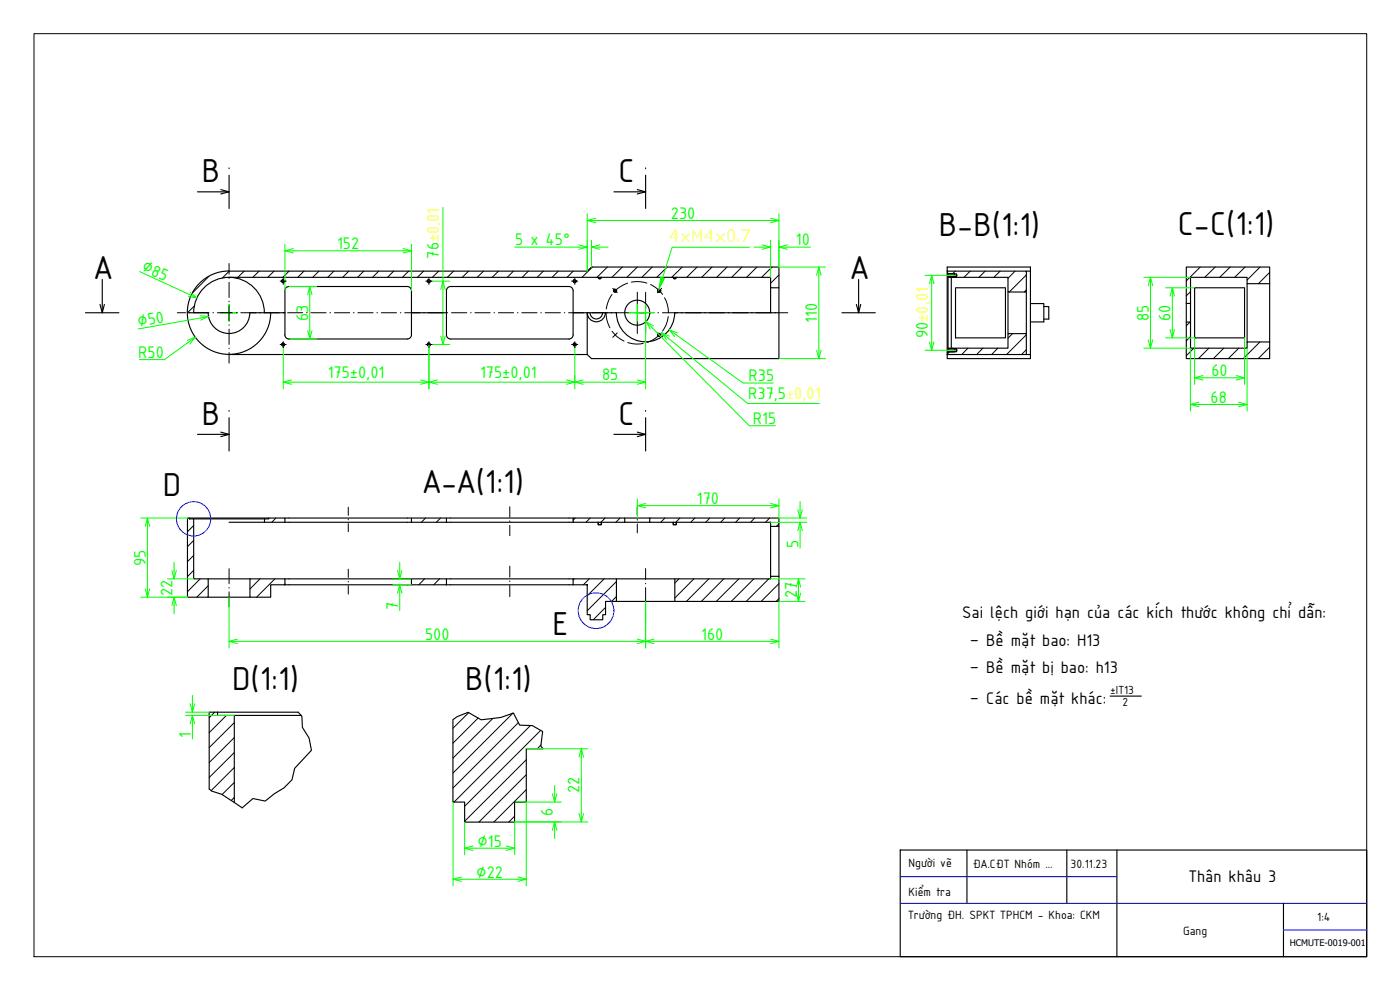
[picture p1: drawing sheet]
<svg xmlns="http://www.w3.org/2000/svg" width="420mm" height="297mm" viewBox="0 0 420 297" stroke-linecap="round" stroke-linejoin="round" font-family="sans-serif">
<!-- layer: NetDam -->
<g fill="none" stroke="#000" stroke-width=".34">
<path d="M68.7 52.6v10M193.8 52.6v10M25.7 93.8h10M56.3 93.8h6.2M62.5 93.8a6.2 6.2 0 0 0 6.2 6.3 6.2 6.2 0 0 0 6.3-6.3M68.7 83.2a10.6 10.6 0 0 1 10.6 10.6M68.7 83.2a10.6 10.6 0 0 0-10.6 10.6M68.7 83.2h162.6v3.1h2.5v-6.2h-56.3l-1.3 1.3h-107.5a12.5 12.5 0 0 0-12.5 12.5 12.5 12.5 0 0 0 12.6 12.4 12.5 12.5 0 0 0 12.4-12.5M75 93.8h10.5M84.9 83.9a.49 .49 0 0 0-.4 .5 .49 .49 0 0 0 .6 .4 .49 .49 0 0 0 .4-.5M85.5 87.2v13.3M122.2 86a1.25 1.25 0 0 1 1.3 1.2"/>
<path d="M122.3 86h-35.6a1.25 1.25 0 0 0-1.2 1.2M123.5 87.2v13.3a1.25 1.25 0 0 1-1.3 1.2M123.5 93.8h10.5M128.6 83.9a.49 .49 0 0 0-.4 .5 .49 .49 0 0 0 .6 .4 .49 .49 0 0 0 .4-.5M134 87.2v13.3a1.25 1.25 0 0 0 1.2 1.2M135.2 86a1.25 1.25 0 0 0-1.2 1.2M135.3 86h35.5a1.25 1.25 0 0 1 1.2 1.2M172 93.8h13M172 87.2v13.3a1.25 1.25 0 0 1-1.2 1.2h-35.5M172.4 83.9a.49 .49 0 0 0-.4 .5 .49 .49 0 0 0 .6 .4 .49 .49 0 0 0 .4-.5M176.2 93.8a2.73 2.73 0 0 0 2.8 2.7 2.73 2.73 0 0 0 2.7-2.7M176.2 93.8v12.6l1.3 1.2h56.3v-13.8"/>
<path d="M177.1 93.8a1.88 1.88 0 0 0 1.9 1.9 1.88 1.88 0 0 0 1.8-1.9M179.5 83.2a.49 .49 0 0 0 .5 .5 .49 .49 0 0 0 .5-.5M179.6 83.2l.4 .4 .4-.4M184.5 86.7a.49 .49 0 0 0-.4 .6 .49 .49 0 0 0 .6 .4 .49 .49 0 0 0 .4-.6M185 93.8a8.7 8.7 0 0 0 8.7 8.8 8.7 8.7 0 0 0 8.8-8.8M197.8 100a.49 .49 0 0 0-.4 .5 .49 .49 0 0 0 .5 .4 .49 .49 0 0 0 .4-.5M197.8 86.7a.49 .49 0 0 0-.4 .6 .49 .49 0 0 0 .5 .4 .49 .49 0 0 0 .4-.6M202 83.2a.49 .49 0 0 0 .5 .5 .49 .49 0 0 0 .5-.5M202.1 83.2l.4 .4 .4-.4M202.5 93.8h31.3M231.3 86.3v7.5M233.8 86.3v7.5"/>
<path d="M252.7 93.8h10M284.3 81.4v-1.3h24.9v26.3M284.3 81.4h23.7v6.2h-5.5v-4.4h-18v-.2h2.5l.2-.4-.2-.4h-2.5v-.2h-.2zM284.3 82v23.7M284.5 82.1h2v1h-2M284.5 82.2v.8M284.5 83.2v21.3M285.5 83.2v21.3M286.8 86.3h15v15.1h-15zM287 82.2v.8M302.5 87.6v12.5M308 87.6v12.5"/>
<path d="M308 81.4h1.2M309.2 91.1h4.1v5.5h-4.1M313.3 92h1.4v3.7h-1.4M356 96.6h1.3v7.9h17v-1.9h6.7v5h-25zM356 80.1h25v5h-6.7v-1.9h-17v7.8h-1.3zM356 91v5.6M357.3 91v5.6M358.5 86.3h15v15.1h-15zM374.3 85.1v17.5M381 85.1v17.5M68.7 106.4h107.5M84.9 102.9a.49 .49 0 0 0-.4 .5 .49 .49 0 0 0 .6 .4 .49 .49 0 0 0 .4-.5"/>
<path d="M85.5 100.5a1.25 1.25 0 0 0 1.2 1.2h35.6M128.6 102.9a.49 .49 0 0 0-.4 .5 .49 .49 0 0 0 .6 .4 .49 .49 0 0 0 .4-.5M172.4 102.9a.49 .49 0 0 0-.4 .5 .49 .49 0 0 0 .6 .4 .49 .49 0 0 0 .4-.5M284.3 106.4v1.2h24.9v-1.2h-1.2M284.5 104.6h2v1h-2M284.5 104.5h18v-4.4h5.5v6.3h-23.7v-.7h.2v-.2h2.5l.2-.4-.2-.4h-2.5zM284.5 104.7v.8M287 104.7v.8M68.7 125.3v10M193.8 125.3v10M56.3 155.4h.6v.3h1.2v18h4.4v5.5h-6.2zM56.9 155.4h23.7"/>
<path d="M58.1 155.7h21.3M68.7 156.7h10.7M79.4 155.7h1.2v-.3h4.9v1.3h-6.1zM85.5 155.4h38M85.5 156.7h38M123.5 155.4h10.5v1.3h-10.5zM134 155.4h38M134 156.7h38M172 155.4h15.5v1.3h-15.5zM179.5 156.7v.7h1v-.7M179.6 156.7v.7h.8v-.7M187.5 155.4h7.5"/>
<path d="M187.5 156.7h7.5M195 155.4h38.8v2.5h-2.5v-1.2h-36.3zM202 156.7v.7h1v-.7M202.1 156.7v.7h.8v-.7M231.3 157.9v15M233.8 157.9v15M62.5 179.2h12.5M62.5 173.7h12.5M75 173.7h10.5v1.8h-4.3v3.7h-6.2zM85.5 173.7h38M85.5 175.5h38M123.5 173.7h10.5v1.8h-10.5z"/>
<path d="M134 173.7h38M134 175.5h38M172 173.7h13v6.8h-3.3v3.9h-.8v1.6h-3.8v-1.6h-.9v-8.9h-4.2zM185 173.7h17.5M202.5 173.7h28.8v-.8h2.5v7.6h-31.3zM185 180.5h17.5M62.8 213.7h26.7l1.1 1.2 .2 3.4 2 3.1 .7 3.7-5.1 5.4-.8 3.5-2.3 2.4-3 1.8-2.7 2.2-3.7-.8-3.2 2.8-6.2-4.1-3-1-.7-.6zM65.3 213.7v1h5v26.1M70.3 214.7h20.1M135.9 215.9l1.3-.9 3.3-1.3 3.9 2.3 6-.7 3.7-1.4 1.9 3.7 3.8 .1 3.1 1.8-.6 4.3 .7 .8h-5.1v16.1h-3.5v6h-15v-6h-3.5zM333.2 208.9h9.3M270.2 255h140v32h-140z"/>
<path d="M290.2 255v16M320.2 255v16M335.2 255v32M385.2 271v16"/>
<circle cx="85" cy="84.3" r=".4"/>
<circle cx="128.7" cy="84.3" r=".4"/>
<circle cx="172.5" cy="84.3" r=".4"/>
<circle cx="184.6" cy="87.2" r=".4"/>
<circle cx="191.2" cy="93.8" r="3.7"/>
<circle cx="197.8" cy="87.2" r=".4"/>
<circle cx="85" cy="103.3" r=".4"/>
<circle cx="128.7" cy="103.3" r=".4"/>
<circle cx="172.5" cy="103.3" r=".4"/>
<circle cx="197.8" cy="100.5" r=".4"/>
</g>
<!-- layer: DuongTam -->
<g fill="none" stroke="#000" stroke-width=".3">
<path d="M68.7 50.7h.1M193.8 50.7h.1M68.7 79.1v3.1M53.2 93.8h2.5M56.9 93.8h.2M58.2 93.8h4.5M58.3 91.8l-2 2M62.7 82.9l-4.9 5M63.9 93.8h.2M65.2 93.8h4.6M68.7 83.3v.3M68.7 84.7v4.6"/>
<path d="M68.7 90.4v.2M68.7 91.7v4.6M68.7 97.4v.2M68.7 98.7v4.6M68.8 81.4l-2.1 2M70.9 93.8h.2M72.3 93.8h4.5M73.3 81.4l-1.9 1.8M77.8 81.4l-1.9 1.8M77.9 93.8h.2M79.3 93.8h4.5M82.3 81.4l-2 1.8"/>
<path d="M84.1 84.4h1.8M85 93.8h.2M85 83.5v1.8M86.3 93.8h4.5M86.7 81.4l-1.8 1.8M91.2 81.4l-1.8 1.8M92 93.8h.2M93.3 93.8h4.6M95.7 81.4l-1.8 1.8M99 93.8h.2M100.2 81.4l-1.9 1.8M100.4 93.8h4.5"/>
<path d="M104.7 81.4l-1.9 1.8M106 93.8h.3M107.4 93.8h4.6M109.2 81.4l-1.9 1.8M113.1 93.8h.2M113.7 81.4l-1.9 1.8M114.4 93.8h4.6M118.2 81.4l-1.9 1.8M120.1 93.8h.2M121.5 93.8h4.5M122.6 81.4l-1.8 1.8M127.1 81.4l-1.8 1.8"/>
<path d="M127.2 93.8h.1M127.8 84.4h1.9M128.5 93.8h4.6M128.7 83.5v1.8M131.7 81.4l-1.9 1.8M134.2 93.8h.2M135.5 93.8h4.6M136.1 81.4l-1.9 1.8M140.6 81.4l-1.9 1.8M141.2 93.8h.2M142.5 93.8h4.6M145.1 81.4l-1.9 1.8"/>
<path d="M148.3 93.8h.1M149.6 93.8h4.5M149.6 81.4l-1.9 1.8M154.1 81.4l-1.9 1.8M155.3 93.8h.1M156.6 93.8h4.6M158.6 81.4l-1.9 1.8M162.3 93.8h.2M163.1 81.4l-1.9 1.8M163.6 93.8h4.6M167.6 81.4l-1.9 1.8M169.3 93.8h.2"/>
<path d="M170.6 93.8h4.6M171.5 84.4h1.9M172 81.4l-1.8 1.8M172.5 83.5v1.8M176.4 93.8h.2M177.7 93.8h4.5M177.8 80.1l-3.1 3.1M182.3 80.1l-3.1 3.1M183.4 93.8h.2M184.7 93.8h4.6M186.8 80.1l-3.2 3.1M190.4 93.8h.2"/>
<path d="M191.3 80.1l-3.2 3.1M191.3 87.7v4.9M191.3 93.8v.2M191.3 95.1v5M191.8 93.8h4.5M193.8 87.7v4.9M193.8 93.8v.2M193.8 95.1v4.9M195.7 80.1l-3.1 3.1M197.4 93.8h.3M198.8 93.8h4.5M200.2 80.1l-3.1 3.1"/>
<path d="M204.5 93.8h.2M204.7 80.1l-3.1 3.1M205.8 93.8h4.6M209.2 80.1l-3.1 3.1M211.5 93.8h.2M212.9 93.8h4.5M213.7 80.1l-3.1 3.1M218.2 80.1l-3.1 3.1M218.5 93.8h.2M219.9 93.8h4.6M222.7 80.1l-3.1 3.1M225.6 93.8h.2"/>
<path d="M226.9 93.8h4.6M227.2 80.1l-3.1 3.1M231.7 80.1l-3.1 3.1M232.6 93.8h.2M233.8 82.5l-2.5 2.5M233.9 93.8h2.5M284.9 83.1l-.1 .1M286.7 81.4l-.8 .7M291.2 81.4l-1.9 1.8M295.7 81.4l-1.9 1.8M300.1 81.4l-1.8 1.8M304.6 81.4l-2.1 2.1"/>
<path d="M308 82.5l-5.1 5.1M308 87l-.6 .6M357.1 96.6l-1.1 1.2M357.3 87.5l-1.3 1.3M360.2 80.1l-4.2 4.2M364.7 80.1l-3.1 3.1M369.2 80.1l-3.1 3.1M373.7 80.1l-3.2 3.1M378.2 80.1l-3.9 3.9M381 81.7l-3.3 3.4M68.7 104.5v.1M68.7 105.8v3.2"/>
<path d="M84.1 103.4h1.8M85 102.5v1.8M127.8 103.4h1.9M128.7 102.5v1.8M171.5 103.4h1.9M172.5 102.5v1.8M284.9 105.6l-.6 .6M286 104.5l-.1 .1M290.5 104.5l-1.9 1.9M295 104.5l-1.9 1.9M299.5 104.5l-1.9 1.9M303.9 100.1l-1.4 1.4"/>
<path d="M308 100.4l-5.9 6M308 104.9l-1.4 1.5M357.3 101l-1.3 1.3M358.3 104.5l-2.3 2.3M362.8 104.5l-3.1 3.1M367.3 104.5l-3.1 3.1M371.8 104.5l-3.2 3.1M378.1 102.6l-5 5M381 104.2l-3.4 3.4M68.7 123.4h.1M193.8 123.4h.1M58.1 157.7l-1.8 1.8"/>
<path d="M82.8 155.4l-1.2 1.3M104.5 152.2v2.4M104.5 155.8v.2M104.5 157.1v2.4M127.7 155.4l-1.3 1.3M132.2 155.4l-1.3 1.3M153 152v3.1M153 156.3v.2M153 157.6v3.1M172.6 155.4l-.6 .7M177.1 155.4l-1.2 1.3M181.6 155.4l-1.3 1.3"/>
<path d="M186.1 155.4l-1.3 1.3M191.3 152v2.7M191.3 155.9v.2M191.3 157.2v2.7M195.1 155.4l-.1 .1M199.6 155.4l-1.3 1.3M204 155.4l-1.2 1.3M208.5 155.4l-1.2 1.3M213 155.4l-1.2 1.3M217.5 155.4l-1.2 1.3M222 155.4l-1.2 1.3M226.5 155.4l-1.2 1.3"/>
<path d="M231 155.4l-1.3 1.3M233.8 157.2l-.8 .7M58.1 162.2l-1.8 1.8M58.1 166.7l-1.8 1.8M58.1 171.1l-1.8 1.9M60.1 173.7l-3.8 3.8M62.5 175.8l-3.4 3.4M68.7 170.6v4.5M68.7 176.3v.1M68.7 177.6v4.5M78 173.7l-3 3M82.5 173.7l-5.5 5.5"/>
<path d="M85.5 175.2l-.2 .3M104.5 170.8v2.5M104.5 174.4v.2M104.5 175.7v2.6M127.4 173.7l-1.7 1.8M131.9 173.7l-1.7 1.8M153 169.9v3.3M153 174.3v.2M153 175.7v3.3M172.3 173.7l-.3 .3M176.8 173.7l-1.7 1.8M181.3 173.7l-5.1 5.1"/>
<path d="M185 174.5l-8.8 8.7M185 179l-1.4 1.5M193.8 170.6v3.2M193.8 175v.2M193.8 176.3v4.6M203.8 173.7l-1.3 1.2M208.2 173.7l-5.7 5.7M212.7 173.7l-6.7 6.8M217.2 173.7l-6.7 6.8M221.7 173.7l-6.7 6.8M226.2 173.7l-6.7 6.8M230.7 173.7l-6.8 6.8"/>
<path d="M231.4 172.9l-.1 .2M233.8 175.1l-5.4 5.4M233.8 179.6l-.9 .9M181.7 182.2l-3.6 3.8M193.8 182v.2M193.8 183.3v3.3"/>
</g>
<!-- layer: Netmanh -->
<g fill="none" stroke="#000" stroke-width=".3">
<path d="M64.4 213.7l-1.6 1.6M67.9 214.7l-5.1 5.1M70.3 216.8l-7.5 7.5M140.7 213.8l-4.8 4.7M143.5 215.4l-7.6 7.6M147.9 215.6l-12 11.9M153.9 214l-18 18M155.6 216.8l-19.7 19.7M159.2 217.7l-22.9 23M162.3 219.1l-22.9 22.8M70.3 221.3l-7.5 7.5M70.3 225.8l-7.5 7.5"/>
<path d="M70.3 230.3l-6.9 6.9M70.3 234.8l-3.6 3.6M70.3 239.3l-.9 .9M157.9 228l-18.5 18.4M157.9 232.4l-14.2 14.3M157.9 236.9l-9.7 9.8M162.3 223.5l-1.1 1.1M154.4 244.9l-1.7 1.8"/>
</g>
<!-- layer: NetDam -->
<path d="M10.2 10.1h400v276.9h-400z" fill="none" stroke="#000" stroke-width=".3"/>
<!-- layer: Netmanh -->
<g fill="none" stroke="#00f" stroke-width=".3">
<path d="M270.2 271h140M270.2 263h65M385.2 279h25"/>
<circle cx="58.1" cy="155.7" r="5.1"/>
<circle cx="178.9" cy="183.2" r="5.4"/>
</g>
<!-- layer: AM_5 -->
<g fill="none" stroke="#0f0" stroke-width=".3">
<path d="M85.5 73.2v14M88 75.3h33M123.5 73.2v14M132.9 62.2v22.2M154.5 74.2h19.2M176.2 64.1v17.3M177.5 72.1v8M178.8 66.2h52.5M180 74.2h2.5M225 74.2h-23.3l-2.9 9.2M226.3 74.2h2.5M231.3 72.1v11.1"/>
<path d="M233.8 64.1v16h13.9M236.3 74.2h6.9M41.9 81.5l15 6.9M60.2 95.4l-18.7 3.3M66.3 93.8h4.9M68.7 91.3v5M86.7 86h8.3M93 88.5v10.7M128.7 84.4h6.3M132.9 86.9v14M188.8 93.8h7.5M191.3 91.3v5"/>
<path d="M193.8 91.3v25.4M195.7 98.3l29.2 29.4h7.8M245.7 82.6v22.5M277.6 82.6h8.9M279.6 85.1v17.5M343.3 83.2h14M345.3 85.8v16.2M349.8 86.3h8.7M351.8 88.8v10.1M56.6 102.6l-7.2 5.3h-7.6M85 103.4v13.3M86.7 101.7h8.3"/>
<path d="M87.5 114.7h38.7M131.3 114.7h38.7M135 103.4h-6.3v13.3M172.5 103.4v13.3M175 114.7h16.3M200.4 101.4l24 19.7h21.5M202.9 100.4l20.1 14.5h9M233.8 107.6h13.9M277.6 105.1h8.9M343.3 104.5h14v18.8M349.8 101.4h8.7v13.9M361 113.4h10"/>
<path d="M373.5 101.4v13.9M374.3 104.5v18.8M359.8 121.4h12M42.2 155.4h14.1M44.2 157.9v18.8M191.3 149.7v5.7M193.8 151.7h37.5M231.3 156.7h10.8M233.8 149.7v5.7h8.3M240.1 150.4v2.5M240.1 159.2v5.3M42.2 179.2h14.1"/>
<path d="M50.2 173.7h7.9M52.2 168.7v2.5M68.7 179.2v15.2M117.9 173.7h5.6M117.9 175.4h5.6M120 168.7v2.5M120 178v5.2M231.3 173.7h10.3M239.6 176.2v1.8M52.2 181.7v2.5M71.2 192.4h120.1M193.8 180.5v13.9"/>
<path d="M196.3 192.4h35M241.6 180.5h-7.8v13.9M55.7 214.7h14.6M55.7 213.7h7.1M57.7 208.6v2.5M57.7 217.2v4.5M157.9 224.6h18.5M166.5 235.7v2.5M174.5 227.1v17M136 240.7v25.1M139.4 246.6v9.9M141.9 254.5h10"/>
<path d="M154.5 240.7h13.9M157.9 240.7v25.1M166.5 249.1v2.5M176.4 246.6h-21.9v9.9M138.5 263.8h16.9"/>
</g>
<!-- layer: 0 -->
<g fill="none" stroke="#0f0" stroke-width=".3">
<path d="M85.5 75.3h2.5M88 74.6l-2.5 .7 2.5 .6M121 74.6l2.5 .7-2.5 .6M121 75.3h2.5M173.7 73.5l2.5 .7-2.5 .6M173.7 74.2h2.5M176.2 66.2h2.6M177.5 74.2h2.5M178.8 65.5l-2.6 .7 2.6 .6M180 73.5l-2.5 .7 2.5 .6M228.8 73.5l2.5 .7-2.5 .6M228.8 74.2h2.5"/>
<path d="M231.3 65.5l2.5 .7-2.5 .6M231.3 66.2h2.5M233.8 74.2h2.5M236.3 73.5l-2.5 .7 2.5 .6M56.9 88.4l2.2 1M57.1 87.7l2 1.7-2.5-.4M60 94.7l2.6 .2-2.4 1.1M62.6 94.9l-2.4 .5M92.3 88.5l.7-2.5 .6 2.5M92.3 99.2l.7 2.5 .6-2.5M93 86v2.5M93 99.2v2.5"/>
<path d="M132.3 86.9l.6-2.5 .7 2.5M132.9 84.4v2.5M193.9 96.5l1.8 1.8M196.1 97.8l-2.2-1.3 1.3 2.2M198.5 99.8l1.9 1.6M200.9 99l2 1.4M203.3 99.9l-2.4-.9 1.6 2M245.1 82.6l.6-2.5 .7 2.5M245.7 80.1v2.5M278.9 85.1l.7-2.5 .7 2.5M279.6 82.6v2.5M344.6 85.8l.7-2.6 .6 2.6"/>
<path d="M345.3 83.2v2.6M351.2 88.8l.6-2.5 .7 2.5M351.2 98.9l.6 2.5 .7-2.5M351.8 86.3v2.5M351.8 98.9v2.5M56.2 102.1l2.4-.9-1.6 2M58.6 101.2l-2 1.4M85 114.7h2.5M87.5 114l-2.5 .7 2.5 .6M126.2 114l2.5 .7-2.5 .6M126.2 114.7h5.1M131.3 114l-2.6 .7 2.6 .6"/>
<path d="M132.3 100.9l.6 2.5 .7-2.5M132.9 100.9v2.5M170 114l2.5 .7-2.5 .6M170 114.7h5M175 114l-2.5 .7 2.5 .6M191.3 114l2.5 .7-2.5 .6M191.3 114.7h2.5M200.9 100.9l-2.4-1.1 1.5 2.1M245.1 105.1l.6 2.5 .7-2.5M245.7 105.1v2.5M278.9 102.6l.7 2.5 .7-2.5M279.6 102.6v2.5"/>
<path d="M344.6 102l.7 2.5 .6-2.5M345.3 102v2.5M358.5 113.4h2.5M361 112.7l-2.5 .7 2.5 .6M371 112.7l2.5 .7-2.5 .6M371 113.4h2.5M357.3 121.4h2.5M359.8 120.7l-2.5 .7 2.5 .6M371.8 120.7l2.5 .7-2.5 .6M371.8 121.4h2.5M43.6 157.9l.6-2.5 .7 2.5M44.2 155.4v2.5"/>
<path d="M191.3 151.7h2.5M193.8 151.1l-2.5 .6 2.5 .7M231.3 151.1l2.5 .6-2.5 .7M231.3 151.7h2.5M239.4 152.9l.7 2.5 .7-2.5M239.4 159.2l.7-2.5 .7 2.5M240.1 152.9v2.5M240.1 156.7v2.5M43.6 176.7l.6 2.5 .7-2.5M44.2 176.7v2.5M51.6 171.2l.6 2.5 .7-2.5M52.2 171.2v2.5"/>
<path d="M52.2 179.2v2.5M119.3 171.2l.7 2.5 .6-2.5M119.3 178l.7-2.6 .6 2.6M120 171.2v2.5M120 175.4v2.6M239 176.2l.6-2.5 .7 2.5M239 178l.6 2.5 .7-2.5M239.6 173.7v2.5M239.6 178v2.5M51.6 181.7l.6-2.5 .7 2.5M68.7 192.4h2.5M71.2 191.8l-2.5 .6 2.5 .7"/>
<path d="M191.3 191.8l2.5 .6-2.5 .7M191.3 192.4h5M196.3 191.8l-2.5 .6 2.5 .7M231.3 191.8l2.5 .6-2.5 .7M231.3 192.4h2.5M57.1 211.1l.6 2.6 .7-2.6M57.1 217.2l.6-2.5 .7 2.5M57.7 211.1v2.6M57.7 214.7v2.5M165.8 238.2l.7 2.5 .6-2.5M166.5 238.2v2.5M173.8 227.1l.7-2.5 .6 2.5"/>
<path d="M174.5 224.6v2.5M139.4 254.5h2.5M141.9 253.8l-2.5 .7 2.5 .7M151.9 253.8l2.6 .7-2.6 .7M151.9 254.5h2.6M165.8 249.1l.7-2.5 .6 2.5M166.5 246.6v2.5M173.8 244.1l.7 2.5 .6-2.5M174.5 244.1v2.5M136 263.8h2.5M138.5 263.1l-2.5 .7 2.5 .6M155.4 263.1l2.5 .7-2.5 .6"/>
<path d="M155.4 263.8h2.5"/>
</g>
<!-- layer: NetDut -->
<g fill="none" stroke="#000" stroke-width=".3">
<path d="M181.9 93.9a8.9 8.9 0 0 0 1.1 4.5M183.7 88.4a8.8 8.8 0 0 0-1.8 4.3M183.7 99.4a9 9 0 0 0 3.6 2.9M183.9 86.5l1.4 1.3M185.3 99.9l-1.4 1.3M188.3 84.9a10 10 0 0 0-3.9 2.5M189.5 84.7l.2-.1a9.1 9.1 0 0 1 4.4 .3M195.2 85.4a9.5 9.5 0 0 1 3.6 2.9M197.3 99.9l1.3 1.3M198.6 86.5l-1.3 1.3M199.4 89.4a9.1 9.1 0 0 1 1.2 4.4M200.5 95v.1a8.6 8.6 0 0 1-1.7 4.2"/>
<path d="M188.4 102.8h.1a8.6 8.6 0 0 0 4.5 .2M198.1 100.2a8.2 8.2 0 0 1-3.9 2.5"/>
</g>
<!-- layer: AM_5 -->
<path d="M198.3 83.2l1.1 .4-1.6 3.1z" fill="#0f0" stroke="#0f0" stroke-width=".3"/>
<path d="M203.4 71.3h-2.4l1.8-2.4v3.6M204.6 70.1l2.3 2.4M206.9 70.1l-2.3 2.4M208.1 72.5v-3.6l1.1 2.4 1.2-2.4v3.6M213.9 71.3h-2.4l1.8-2.4v3.6M215.1 70.1l2.3 2.4M217.4 70.1l-2.3 2.4M218.6 69.5l.6-.6h.5l.6 .6v2.4l-.6 .6h-.5l-.6-.6zM221.5 71.9v.6M222.6 68.9h2.4l-1.8 3.6" fill="none" stroke="#ff0" stroke-width=".3"/>
<!-- layer: 0 -->
<path d="M59.3 57.6h9.4M66.3 56.9l2.4 .7-2.4 .6M184.2 57.6h9.6M191.3 56.9l2.5 .7-2.5 .6M30 91.3l.7 2.5 .6-2.5M30.7 83.8v10M257 91.3l.7 2.5 .6-2.5M257.7 83.8v10M59.3 130.3h9.4M66.3 129.7l2.4 .6-2.4 .7M184.2 130.3h9.6M191.3 129.7l2.5 .6-2.5 .7" fill="none" stroke="#000" stroke-width=".34"/>
<g font-size="10.7">
<text x="60.6" y="54.6">B</text>
<text x="185.6" y="54.6">C</text>
<text x="281.8" y="70.9">B-B(1:1)</text>
<text x="353.5" y="70.6">C-C(1:1)</text>
<text x="28.3" y="83.8">A</text>
<text x="255.3" y="83.8">A</text>
<text x="60.6" y="127.4">B</text>
<text x="185.6" y="127.4">C</text>
<text x="48.9" y="149">D</text>
<text x="126.9" y="147.8">A-A(1:1)</text>
<text x="165.8" y="190.7">E</text>
<text x="69.7" y="207">D(1:1)</text>
<text x="139.6" y="207.1">B(1:1)</text>
</g>
<g font-size="5.4" fill="#0f0">
<text x="201.3" y="65.6">230</text>
<text x="101.2" y="74.7">152</text>
<text x="131.7" y="77.6" transform="rotate(-90 131.7 77.6)">76±0,01</text>
<text x="154.6" y="73.6">5 x 45°</text>
<text x="238.9" y="73.6">10</text>
<text x="42.2" y="81.1" transform="rotate(25 42.2 81.1)">∅85</text>
<text x="41.6" y="98.2" transform="rotate(-10 41.6 98.2)">∅50</text>
<text x="92.5" y="96.3" transform="rotate(-90 92.5 96.3)">63</text>
<text x="245.2" y="96.8" transform="rotate(-90 245.2 96.8)">110</text>
<text x="278.4" y="101.5" transform="rotate(-90 278.4 101.5)">90±0,01</text>
<text x="344.8" y="96.3" transform="rotate(-90 344.8 96.3)">85</text>
<text x="351.3" y="96.3" transform="rotate(-90 351.3 96.3)">60</text>
<text x="41.5" y="107.4">R50</text>
<text x="98.4" y="113.4">175±0,01</text>
<text x="144.1" y="113.4">175±0,01</text>
<text x="363.6" y="112.8">60</text>
<text x="180.7" y="114.2">85</text>
<text x="224.5" y="119.8">R37,5±0,01</text>
<text x="224.7" y="114.4">R35</text>
<text x="363.3" y="120.8">68</text>
<text x="226" y="127.2">R15</text>
<text x="209.2" y="151.2">170</text>
<text x="239.6" y="164.3" transform="rotate(-90 239.6 164.3)">5</text>
<text x="43.8" y="169.7" transform="rotate(-90 43.8 169.7)">95</text>
<text x="51.8" y="178.9" transform="rotate(-90 51.8 178.9)">22</text>
<text x="239.1" y="179.5" transform="rotate(-90 239.1 179.5)">27</text>
<text x="119.5" y="183" transform="rotate(-90 119.5 183)">7</text>
<text x="127.6" y="191.9">500</text>
<text x="210.4" y="191.9">160</text>
<text x="57.2" y="221.6" transform="rotate(-90 57.2 221.6)">1</text>
<text x="173.9" y="238.1" transform="rotate(-90 173.9 238.1)">22</text>
<text x="165.9" y="244.8" transform="rotate(-90 165.9 244.8)">6</text>
<text x="143.3" y="254">∅15</text>
<text x="142.9" y="263.3">∅22</text>
</g>
<g font-size="5.4">
<text x="288.8" y="185.5">Sai lệch giới hạn của các kích thước không chỉ dẫn:</text>
<text x="291.1" y="194">– Bề mặt bao: H13</text>
<text x="291.1" y="202">– Bề mặt bị bao: h13</text>
<text x="291.1" y="211.3">– Các bề mặt khác:</text>
<text x="356.8" y="264.7">Thân khâu 3</text>
</g>
<g font-size="3.9">
<text x="272.7" y="260.1">Người vẽ</text>
<text x="292" y="260.3">ĐA.CĐT Nhóm ...</text>
<text x="321.3" y="260.3">30.11.23</text>
<text x="272.7" y="268.7">Kiểm tra</text>
<text x="272.5" y="275.8">Trường ĐH. SPKT TPHCM - Khoa: CKM</text>
<text x="355" y="280.6">Gang</text>
<text x="395.3" y="276.3">1:4</text>
</g>
<g font-size="3.8">
<text x="333.2" y="208.4">±IT13</text>
<text x="336.8" y="211.7">2</text>
</g>
<text font-size="2.7" x="387.1" y="283.9">HCMUTE-0019-001</text>
</svg>
